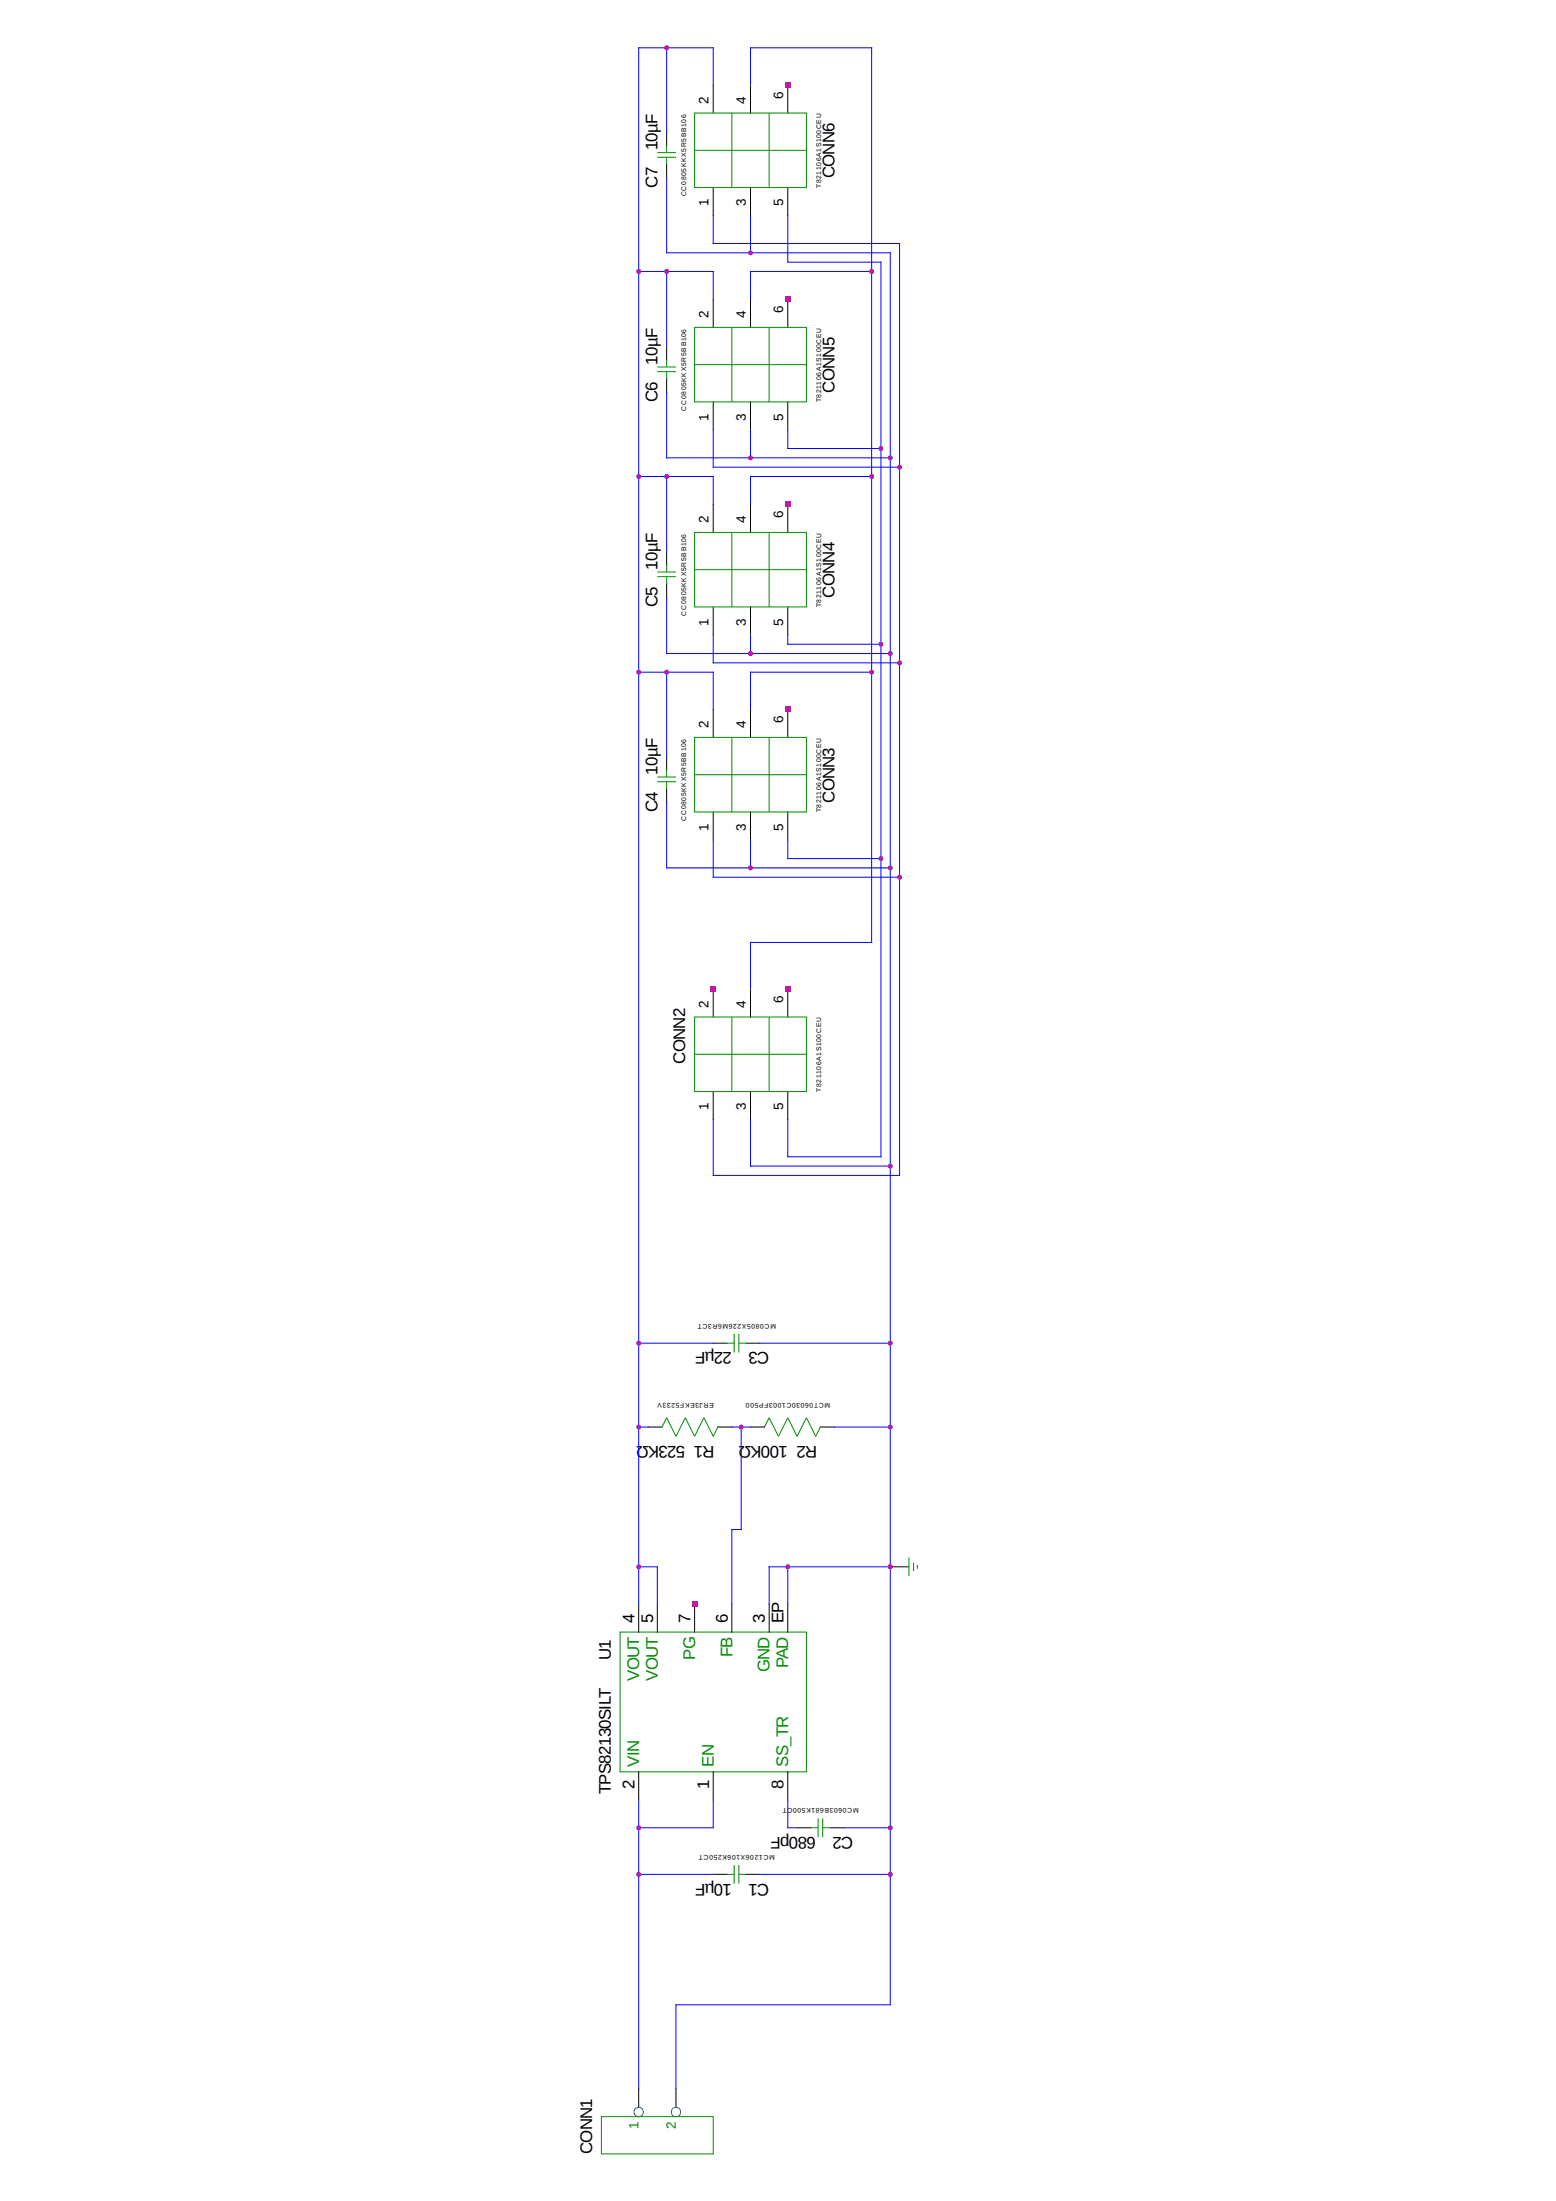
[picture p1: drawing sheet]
<svg xmlns="http://www.w3.org/2000/svg" width="210mm" height="297mm" viewBox="0 0 210 297" stroke-linecap="round" stroke-linejoin="round" font-family="sans-serif">
<g fill="none" stroke="#008b00" stroke-width=".13">
<path d="M90 19.7v.9M93.7 15.3h15.1v10h-15.1zM98.8 15.3v10M103.8 15.3v10M88.7 21.2h2.5M88.7 20.6h2.5M90 21.2v1M93.7 20.3h15.1M88.7 50.1h2.5M88.7 49.5h2.5M90 48.6v.9M90 50.1v1"/>
<path d="M93.7 44.2h15.1v10h-15.1zM93.7 49.2h15.1M98.8 44.2v10M103.8 44.2v10M88.7 77.8h2.5M88.7 77.2h2.5M90 76.2v1M90 77.8v1M93.7 71.8h15.1v10.1h-15.1zM93.7 76.9h15.1M98.8 71.8v10.1M103.8 71.8v10.1"/>
<path d="M93.7 99.5h15.1v10.1h-15.1zM98.8 99.5v10.1M103.8 99.5v10.1M88.7 105.5h2.5M88.7 104.9h2.5M90 103.9v1M90 105.5v.9M93.7 104.5h15.1M93.7 137.2h15.1v10.1h-15.1zM98.8 137.2v10.1M103.8 137.2v10.1M93.7 142.3h15.1"/>
<path d="M99.1 180v2.5M99.7 180v2.5M89.3 192.6l.7-1.3 1.2 2.5 1.3-2.5 1.2 2.5 1.3-2.5 1.3 2.5 .6-1.2M98.1 181.2h1M99.7 181.2h1M103.2 192.6l.6-1.3 1.3 2.5 1.2-2.5 1.3 2.5 1.2-2.5 1.3 2.5 .6-1.2M122.7 210.2v2.5M123.3 210.9v1.1M123.8 211.2v.5M83.7 220.2h25.1v18.9h-25.1zM98.1 252.9h1M99.1 251.7v2.5"/>
<path d="M99.7 251.7v2.5M99.7 252.9h1M109.5 246.6h.9M110.4 245.4v2.5M111 245.4v2.5M111 246.6h1M81.2 285.6h15.1v5.1h-15.1z"/>
</g>
<g fill="none" stroke="#000" stroke-width=".13">
<path d="M90 17.8v1.9M96.3 11.5v3.8M101.3 11.5v3.8M106.3 11.5v3.8M90 22.2v1.9M96.3 25.3v3.8M101.3 25.3v3.8M106.3 25.3v3.8M90 46.7v1.9M90 51.1v1.9M96.3 40.4v3.8M96.3 54.2v3.8"/>
<path d="M101.3 40.4v3.8M101.3 54.2v3.8M106.3 40.4v3.8M106.3 54.2v3.8M90 74.4v1.8M90 78.8v1.8M96.3 68.1v3.7M101.3 68.1v3.7M106.3 68.1v3.7M96.3 81.9v3.8M96.3 95.7v3.8M101.3 81.9v3.8"/>
<path d="M101.3 95.7v3.8M106.3 81.9v3.8M106.3 95.7v3.8M90 102v1.9M90 106.4v1.9M96.3 109.6v3.7M101.3 109.6v3.7M106.3 109.6v3.7M96.3 133.5v3.7M101.3 133.5v3.7M106.3 133.5v3.7M96.3 147.3v3.8"/>
<path d="M101.3 147.3v3.8M106.3 147.3v3.8M87.5 192.6h1.8M96.3 181.2h1.8M96.9 192.6h1.9M100.7 181.2h1.8M101.3 192.6h1.9M110.7 192.6h1.9M86.2 216.5v3.7M88.7 216.5v3.7M93.7 216.5v3.7M98.8 216.5v3.7"/>
<path d="M103.8 216.5v3.7M106.3 216.5v3.7M120.2 211.4h2.5M86.2 239.1v3.8M96.3 239.1v3.8M106.3 239.1v3.8M96.3 252.9h1.8M100.7 252.9h1.8M107.6 246.6h1.9M112 246.6h1.9M86.2 281.8v2.6M91.2 281.8v2.6"/>
</g>
<g fill="none" stroke="#00f" stroke-width=".13">
<path d="M90 6.5v11.3M96.3 11.5v-5h-10.1v210M101.3 11.5v-5h16.3v120.7h-16.3v6.3M86.2 36.6h10.1v3.8M90 24.1v10h30.2v236.4h-29v11.3M90 36.6v10.1M96.3 29.1v3.8h25.1v125.7h-25.1v-7.5M101.3 29.1v5M106.3 29.1v6.3h12.6v120.7h-12.6v-5M117.6 36.6h-16.3v3.8M90 53v8.8h30.2M96.3 58v5h25.1"/>
<path d="M101.3 58v3.8M106.3 58v2.5h12.6M86.2 64.3h10.1v3.8M90 64.3v10.1M117.6 64.3h-16.3v3.8M86.2 90.7h10.1v5M90 80.6v7.6h30.2M90 90.7v11.3M96.3 85.7v3.7h25.1M101.3 85.7v2.5M106.3 85.7v1.2h12.6M117.6 90.7h-16.3v5"/>
<path d="M90 108.3v8.8h30.2M96.3 113.3v5.1h25.1M101.3 113.3v3.8M106.3 113.3v2.6h12.6M101.3 151.1v6.3h18.9M86.2 192.6h1.3M86.2 181.2h10.1M98.8 192.6h2.5M100 192.6v13.8h-1.2v10.1M102.5 181.2h17.7M112.6 192.6h7.6M86.2 211.4h2.5v5.1"/>
<path d="M106.3 211.4v5.1M120.2 211.4h-16.4v5.1M86.2 242.9v38.9M86.2 252.9h10.1M96.3 242.9v3.7h-10.1M102.5 252.9h17.7M106.3 242.9v3.7h1.3M113.9 246.6h6.3"/>
</g>
<g fill="none" stroke="#008b8b" stroke-width=".13">
<circle cx="86.2" cy="285" r=".63"/>
<circle cx="91.2" cy="285" r=".63"/>
</g>
<path d="M93.4 216.1h.7v.7h-.7z" fill="#f00"/>
<g fill="#a020f0">
<path d="M86 211.2l.2-.1 .2 .1 .1 .2-.1 .2-.2 .1-.2-.1-.1-.2z"/>
<path d="M86 192.3l.2-.1 .2 .1 .1 .3-.1 .2-.2 .1-.2-.1-.1-.2z"/>
<path d="M86 181l.2-.1 .2 .1 .1 .2-.1 .3-.2 .1-.2-.1-.1-.3z"/>
<path d="M86 90.5l.2-.1 .2 .1 .1 .2-.1 .2-.2 .1-.2-.1-.1-.2z"/>
<path d="M86 36.4l.2-.1 .2 .1 .1 .2-.1 .2-.2 .1-.2-.1-.1-.2z"/>
<path d="M86 64.1l.2-.1 .2 .1 .1 .2-.1 .2-.2 .1-.2-.1-.1-.2z"/>
<path d="M99.8 192.3l.2-.1 .3 .1v.3v.2l-.3 .1-.2-.1-.1-.2z"/>
<path d="M119.9 211.2l.3-.1 .2 .1 .1 .2-.1 .2-.2 .1-.3-.1-.1-.2z"/>
<path d="M106.1 211.2l.2-.1 .3 .1v.2v.2l-.3 .1-.2-.1-.1-.2z"/>
<path d="M119.9 192.3l.3-.1 .2 .1 .1 .3-.1 .2-.2 .1-.3-.1-.1-.2z"/>
<path d="M119.9 181l.3-.1 .2 .1 .1 .2-.1 .3-.2 .1-.3-.1-.1-.3z"/>
<path d="M119.9 252.7l.3-.1 .2 .1 .1 .2-.1 .2-.2 .1-.3-.1-.1-.2z"/>
<path d="M119.9 246.4l.3-.1 .2 .1 .1 .2-.1 .3-.2 .1-.3-.1-.1-.3z"/>
<path d="M119.9 157.1l.3-.1 .2 .1 .1 .3-.1 .2-.2 .1-.3-.1-.1-.2z"/>
<path d="M119.9 61.6l.3-.1 .2 .1 .1 .2-.1 .2-.2 .1-.3-.1-.1-.2z"/>
<path d="M119.9 88l.3-.1 .2 .1 .1 .2-.1 .2-.2 .1-.3-.1-.1-.2z"/>
<path d="M119.9 116.9l.3-.1 .2 .1 .1 .2-.1 .2-.2 .1-.3-.1-.1-.2z"/>
<path d="M86 252.7l.2-.1 .2 .1 .1 .2-.1 .2-.2 .1-.2-.1-.1-.2z"/>
<path d="M86 246.4l.2-.1 .2 .1 .1 .2-.1 .3-.2 .1-.2-.1-.1-.3z"/>
</g>
<g fill="#f00">
<path d="M105.9 11.1h.8v.8h-.8z"/>
<path d="M95.9 133.1h.7v.7h-.7z"/>
<path d="M105.9 133.1h.8v.7h-.8z"/>
<path d="M105.9 95.4h.8v.7h-.8z"/>
<path d="M105.9 67.7h.8v.7h-.8z"/>
<path d="M105.9 40h.8v.8h-.8z"/>
</g>
<g fill="#a020f0">
<path d="M121.2 118.2l.2-.1 .2 .1 .1 .2-.1 .2-.2 .1-.2-.1-.1-.2z"/>
<path d="M121.2 89.2l.2-.1 .2 .1 .1 .2-.1 .3-.2 .1-.2-.1-.1-.3z"/>
<path d="M121.2 62.8l.2-.1 .2 .1 .1 .2-.1 .3-.2 .1-.2-.1-.1-.3z"/>
<path d="M119.9 157.1l.3-.1 .2 .1 .1 .3-.1 .2-.2 .1-.3-.1-.1-.2z"/>
<path d="M101.1 33.9l.2-.1 .2 .1 .1 .2-.1 .2-.2 .1-.2-.1-.1-.2z"/>
<path d="M118.7 60.3l.2-.1 .2 .1 .1 .2-.1 .2-.2 .1-.2-.1-.1-.2z"/>
<path d="M118.7 86.7l.2-.1 .2 .1 .1 .2-.1 .2-.2 .1-.2-.1-.1-.2z"/>
<path d="M118.7 115.6l.2-.1 .2 .1 .1 .3-.1 .2-.2 .1-.2-.1-.1-.2z"/>
<path d="M117.4 90.5l.2-.1 .3 .1 .1 .2-.1 .2-.3 .1-.2-.1-.1-.2z"/>
<path d="M117.4 64.1l.2-.1 .3 .1 .1 .2-.1 .2-.3 .1-.2-.1-.1-.2z"/>
<path d="M117.4 36.4l.2-.1 .3 .1 .1 .2-.1 .2-.3 .1-.2-.1-.1-.2z"/>
<path d="M86 90.5l.2-.1 .2 .1 .1 .2-.1 .2-.2 .1-.2-.1-.1-.2z"/>
<path d="M89.7 90.5l.3-.1 .2 .1 .1 .2-.1 .2-.2 .1-.3-.1v-.2z"/>
<path d="M89.7 6.2l.3-.1 .2 .1 .1 .3-.1 .2-.2 .1-.3-.1v-.2z"/>
<path d="M86 36.4l.2-.1 .2 .1 .1 .2-.1 .2-.2 .1-.2-.1-.1-.2z"/>
<path d="M89.7 36.4l.3-.1 .2 .1 .1 .2-.1 .2-.2 .1-.3-.1v-.2z"/>
<path d="M86 64.1l.2-.1 .2 .1 .1 .2-.1 .2-.2 .1-.2-.1-.1-.2z"/>
<path d="M89.7 64.1l.3-.1 .2 .1 .1 .2-.1 .2-.2 .1-.3-.1v-.2z"/>
<path d="M101.1 61.6l.2-.1 .2 .1 .1 .2-.1 .2-.2 .1-.2-.1-.1-.2z"/>
<path d="M119.9 61.6l.3-.1 .2 .1 .1 .2-.1 .2-.2 .1-.3-.1-.1-.2z"/>
<path d="M101.1 88l.2-.1 .2 .1 .1 .2-.1 .2-.2 .1-.2-.1-.1-.2z"/>
<path d="M119.9 88l.3-.1 .2 .1 .1 .2-.1 .2-.2 .1-.3-.1-.1-.2z"/>
<path d="M101.1 116.9l.2-.1 .2 .1 .1 .2-.1 .2-.2 .1-.2-.1-.1-.2z"/>
<path d="M119.9 116.9l.3-.1 .2 .1 .1 .2-.1 .2-.2 .1-.3-.1-.1-.2z"/>
</g>
<g font-size="2.3">
<text x="88.7" y="20.3" transform="rotate(-90 88.7 20.3)">10µF</text>
<text x="88.7" y="25.3" transform="rotate(-90 88.7 25.3)">C7</text>
<text x="112.6" y="24.1" transform="rotate(-90 112.6 24.1)">CONN6</text>
<text x="88.7" y="49.2" transform="rotate(-90 88.7 49.2)">10µF</text>
<text x="112.6" y="53" transform="rotate(-90 112.6 53)">CONN5</text>
<text x="88.7" y="54.2" transform="rotate(-90 88.7 54.2)">C6</text>
<text x="88.7" y="76.9" transform="rotate(-90 88.7 76.9)">10µF</text>
<text x="88.7" y="81.9" transform="rotate(-90 88.7 81.9)">C5</text>
<text x="112.6" y="80.6" transform="rotate(-90 112.6 80.6)">CONN4</text>
<text x="88.7" y="104.5" transform="rotate(-90 88.7 104.5)">10µF</text>
<text x="88.7" y="109.6" transform="rotate(-90 88.7 109.6)">C4</text>
<text x="112.6" y="108.3" transform="rotate(-90 112.6 108.3)">CONN3</text>
<text x="92.5" y="143.5" transform="rotate(-90 92.5 143.5)">CONN2</text>
<text x="98.8" y="182.5" transform="rotate(-180 98.8 182.5)">22µF</text>
<text x="103.8" y="182.5" transform="rotate(-180 103.8 182.5)">C3</text>
<text x="92.5" y="195.1" transform="rotate(-180 92.5 195.1)">523KΩ</text>
<text x="96.5" y="195.1" transform="rotate(-180 96.5 195.1)">R1</text>
<text x="106.3" y="195.1" transform="rotate(-180 106.3 195.1)">100KΩ</text>
<text x="110.3" y="195.1" transform="rotate(-180 110.3 195.1)">R2</text>
<text x="85.6" y="219" transform="rotate(-90 85.6 219)">4</text>
<text x="88.1" y="219" transform="rotate(-90 88.1 219)">5</text>
<text x="93.2" y="219" transform="rotate(-90 93.2 219)">7</text>
<text x="98.2" y="219" transform="rotate(-90 98.2 219)">6</text>
<text x="103.2" y="219" transform="rotate(-90 103.2 219)">3</text>
<text x="105.8" y="219" transform="rotate(-90 105.8 219)">EP</text>
<text x="82.4" y="224" transform="rotate(-90 82.4 224)">U1</text>
<text x="82.4" y="242.1" transform="rotate(-90 82.4 242.1)">TPS82130SILT</text>
<text x="85.6" y="241.5" transform="rotate(-90 85.6 241.5)">2</text>
<text x="95.7" y="241.5" transform="rotate(-90 95.7 241.5)">1</text>
<text x="105.8" y="241.5" transform="rotate(-90 105.8 241.5)">8</text>
<text x="110.1" y="247.9" transform="rotate(-180 110.1 247.9)">680pF</text>
<text x="115.1" y="247.9" transform="rotate(-180 115.1 247.9)">C2</text>
<text x="98.8" y="254.2" transform="rotate(-180 98.8 254.2)">10µF</text>
<text x="103.8" y="254.2" transform="rotate(-180 103.8 254.2)">C1</text>
<text x="79.9" y="290.7" transform="rotate(-90 79.9 290.7)">CONN1</text>
</g>
<g font-size="2.3" fill="#008b00">
<text x="86.3" y="226.8" transform="rotate(-90 86.3 226.8)">VOUT</text>
<text x="88.8" y="226.8" transform="rotate(-90 88.8 226.8)">VOUT</text>
<text x="93.8" y="224" transform="rotate(-90 93.8 224)">PG</text>
<text x="98.8" y="223.6" transform="rotate(-90 98.8 223.6)">FB</text>
<text x="103.9" y="225.6" transform="rotate(-90 103.9 225.6)">GND</text>
<text x="106.4" y="225.1" transform="rotate(-90 106.4 225.1)">PAD</text>
<text x="86.3" y="238.4" transform="rotate(-90 86.3 238.4)">VIN</text>
<text x="96.3" y="238.4" transform="rotate(-90 96.3 238.4)">EN</text>
<text x="106.4" y="238.4" transform="rotate(-90 106.4 238.4)">SS_TR</text>
</g>
<g font-size="1.8">
<text x="95.6" y="14" transform="rotate(-90 95.6 14)">2</text>
<text x="100.7" y="14" transform="rotate(-90 100.7 14)">4</text>
<text x="105.7" y="13.4" transform="rotate(-90 105.7 13.4)">6</text>
<text x="95.6" y="27.8" transform="rotate(-90 95.6 27.8)">1</text>
<text x="100.7" y="27.8" transform="rotate(-90 100.7 27.8)">3</text>
<text x="105.7" y="27.8" transform="rotate(-90 105.7 27.8)">5</text>
<text x="95.6" y="42.9" transform="rotate(-90 95.6 42.9)">2</text>
<text x="100.7" y="42.9" transform="rotate(-90 100.7 42.9)">4</text>
<text x="105.7" y="42.3" transform="rotate(-90 105.7 42.3)">6</text>
<text x="95.6" y="56.8" transform="rotate(-90 95.6 56.8)">1</text>
<text x="100.7" y="56.8" transform="rotate(-90 100.7 56.8)">3</text>
<text x="105.7" y="56.8" transform="rotate(-90 105.7 56.8)">5</text>
<text x="95.6" y="70.6" transform="rotate(-90 95.6 70.6)">2</text>
<text x="100.7" y="70.6" transform="rotate(-90 100.7 70.6)">4</text>
<text x="105.7" y="70" transform="rotate(-90 105.7 70)">6</text>
<text x="95.6" y="84.4" transform="rotate(-90 95.6 84.4)">1</text>
<text x="100.7" y="84.4" transform="rotate(-90 100.7 84.4)">3</text>
<text x="105.7" y="84.4" transform="rotate(-90 105.7 84.4)">5</text>
<text x="95.6" y="98.2" transform="rotate(-90 95.6 98.2)">2</text>
<text x="100.7" y="98.2" transform="rotate(-90 100.7 98.2)">4</text>
<text x="105.7" y="97.6" transform="rotate(-90 105.7 97.6)">6</text>
<text x="95.6" y="112.1" transform="rotate(-90 95.6 112.1)">1</text>
<text x="100.7" y="112.1" transform="rotate(-90 100.7 112.1)">3</text>
<text x="105.7" y="112.1" transform="rotate(-90 105.7 112.1)">5</text>
<text x="95.6" y="136" transform="rotate(-90 95.6 136)">2</text>
<text x="100.7" y="136" transform="rotate(-90 100.7 136)">4</text>
<text x="105.7" y="135.3" transform="rotate(-90 105.7 135.3)">6</text>
<text x="95.6" y="149.8" transform="rotate(-90 95.6 149.8)">1</text>
<text x="100.7" y="149.8" transform="rotate(-90 100.7 149.8)">3</text>
<text x="105.7" y="149.8" transform="rotate(-90 105.7 149.8)">5</text>
</g>
<g font-size="1.8" fill="#008b00">
<text x="86.2" y="287.2" transform="rotate(-90 86.2 287.2)">1</text>
<text x="91.2" y="287.2" transform="rotate(-90 91.2 287.2)">2</text>
</g>
<g font-size=".9">
<text x="92.6" y="26.5" transform="rotate(-90 92.6 26.5)">CC0805KKX5R5BB106</text>
<text x="110.8" y="25.4" transform="rotate(-90 110.8 25.4)">T821106A1S100CEU</text>
<text x="92.6" y="55.4" transform="rotate(-90 92.6 55.4)">CC0805KKX5R5BB106</text>
<text x="110.8" y="54.3" transform="rotate(-90 110.8 54.3)">T821106A1S100CEU</text>
<text x="92.6" y="83.1" transform="rotate(-90 92.6 83.1)">CC0805KKX5R5BB106</text>
<text x="110.8" y="82" transform="rotate(-90 110.8 82)">T821106A1S100CEU</text>
<text x="92.6" y="110.7" transform="rotate(-90 92.6 110.7)">CC0805KKX5R5BB106</text>
<text x="110.8" y="109.6" transform="rotate(-90 110.8 109.6)">T821106A1S100CEU</text>
<text x="110.8" y="147.4" transform="rotate(-90 110.8 147.4)">T821106A1S100CEU</text>
<text x="104.8" y="178.6" transform="rotate(-180 104.8 178.6)">MC0805X226M6R3CT</text>
<text x="96.3" y="189.3" transform="rotate(-180 96.3 189.3)">ERJ3EKF5233V</text>
<text x="112.1" y="189.3" transform="rotate(-180 112.1 189.3)">MCT06030C1003FP500</text>
<text x="115.9" y="244" transform="rotate(-180 115.9 244)">MC0603B681K500CT</text>
<text x="104.6" y="250.3" transform="rotate(-180 104.6 250.3)">MC1206X106K250CT</text>
</g>
</svg>
